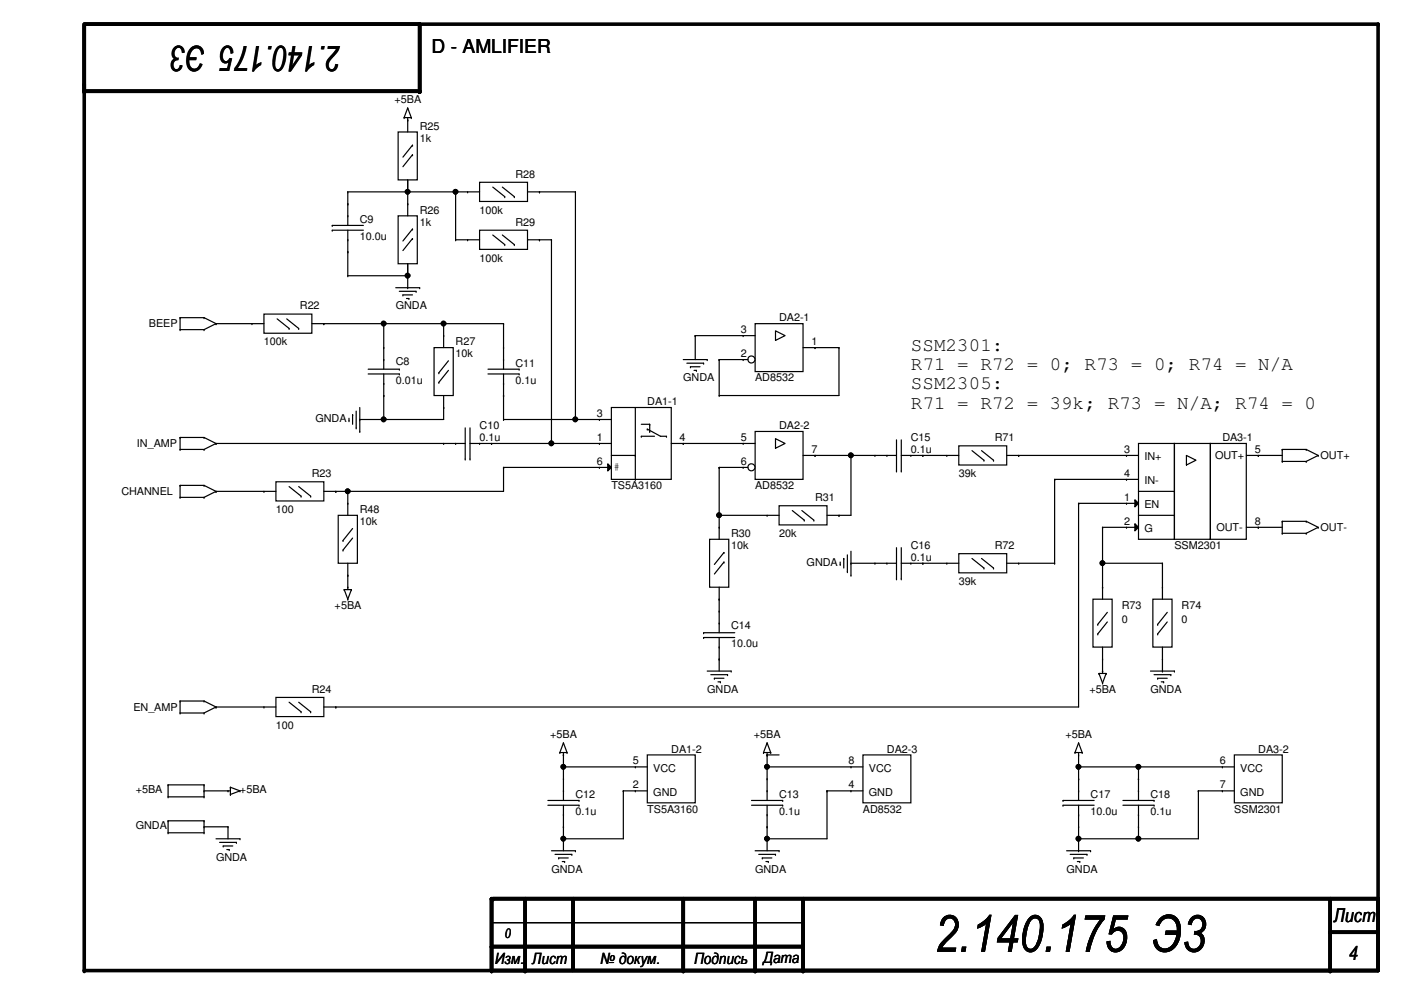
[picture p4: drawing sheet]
<svg xmlns="http://www.w3.org/2000/svg" width="297mm" height="210mm" viewBox="0 0 297 210" stroke-linecap="round" stroke-linejoin="round" font-family="sans-serif">
<path d="M17.9 5.1h274.3v200.7h-274.3v-200.4M89 5.1v14.2h-71.1M104.2 190.5v15.3M104.5 190.5h187.7M111.3 190.5v15.3M121.5 190.5v15M144.9 190.5v15.3M160.1 190.5v15.3M170.3 190.5v15.3M282 197.7h10.2M282 190.5v15.3M104.2 200.7h66.1" fill="none" stroke="#000" stroke-width=".76"/>
<g fill="#000">
<circle cx="17.9" cy="19.3" r=".38"/>
<circle cx="17.9" cy="17.8" r=".38"/>
<circle cx="89" cy="5.1" r=".38"/>
<circle cx="89" cy="19.3" r=".38"/>
<circle cx="292.2" cy="5.1" r=".38"/>
<circle cx="104.2" cy="190.5" r=".38"/>
<circle cx="104.5" cy="190.5" r=".38"/>
<circle cx="282" cy="197.7" r=".38"/>
<circle cx="292.2" cy="190.5" r=".38"/>
<circle cx="17.9" cy="205.8" r=".38"/>
<circle cx="104.2" cy="205.8" r=".38"/>
<circle cx="104.2" cy="200.7" r=".38"/>
<circle cx="111.3" cy="205.8" r=".38"/>
<circle cx="121.5" cy="205.5" r=".38"/>
<circle cx="144.9" cy="205.8" r=".38"/>
<circle cx="160.1" cy="205.8" r=".38"/>
<circle cx="170.3" cy="205.8" r=".38"/>
<circle cx="282" cy="205.8" r=".38"/>
</g>
<g fill="none" stroke="#000" stroke-width=".25">
<path d="M84.4 28h4.1v10.1h-4.1zM85.7 24.9h.1M85.7 24.9h1.5M86.4 25.4h.1M86.4 22.9h.1M86.4 24.9v3.1M86.4 38.1v2.6M86.4 22.9l-.7 2M86.4 22.9l.8 2M87.2 24.9h.1M87.5 32.8h.1M87.5 30.8h.1"/>
<path d="M87.5 32.8l-2.1 2.5M87.5 30.8l-2.1 2.5M86.4 40.7h.1M38.2 69.9h.1M38.2 67.4h.1M38.2 67.4v2.5M38.2 69.9h5.1M38.2 67.4h5.1M43.3 69.9h.1M43.3 67.4h.1M43.3 67.4l2.5 1.2M45.8 68.6h.1"/>
<path d="M45.8 68.6l-2.5 1.3M83.9 61h5.1M84.7 61.8h3.5M85.4 62.5h.1M85.4 62.5h2.1M86.2 63.3h.5M86.7 63.3h.1M88.2 61.8h.1M89 61h.1M92 73.7h4.1v10.2h-4.1zM93 79h.1M94.1 71.2h.1"/>
<path d="M94.1 71.2v2.5M95.1 76.5l-2.1 2.5M95.1 78.5l-2.1 2.6M103.5 78.3h6.6M103.5 79.3h6.6M106.8 76.2h.1M106.8 73.7h.1M106.8 73.7v4.6M106.8 79.3v4.6M110.1 78.3h.1M110.1 79.3h.1M144.9 76.2h5"/>
<path d="M145.6 77h3.6M146.4 77.8h.1M146.4 77.8h2M147.1 78.5h.6M147.7 78.5h.1M149.2 77h.1M149.9 76.2h.1M160.1 68.6h10.2v10.2h-10.2zM164.4 70.1l2.1 1.1-2.1 1zM38.2 95.3h.1M38.2 92.8h.1M38.2 95.3h5.1"/>
<path d="M38.2 92.8v2.5M38.2 92.8h5.1M43.3 95.3h.1M43.3 92.8h.1M43.3 92.8l2.5 1.2M45.8 94h.1M45.8 94l-2.5 1.3M74 89.2h.1M74 88.7v.5M74.8 87.9h.1M74.8 87.9v2.1M75.5 90.7h.1"/>
<path d="M75.5 87.2v3.5M76.3 91.5h.1M76.3 86.4v5.1M93 81.1h.1M94.1 94h.1M94.1 86.4h.1M94.1 94h4.5M94.1 83.9v2.5M96.6 94h.1M98.6 97.3h.1M98.6 90.7v6.6M99.6 97.3h.1"/>
<path d="M99.6 94h4.6M99.6 90.7v6.6M101.7 94h.1M104.2 94h.1M106.8 81.3h.1M106.8 83.9h.1M185.5 96.6h.1M185.5 96.6h4.6M188 96.6h.1M190.1 99.9h.1M190.1 93.3v6.6M191.1 99.9h.1"/>
<path d="M191.1 96.6h4.6M191.1 93.3v6.6M193.1 96.6h.1M195.7 96.6h.1M271.9 97.8h.1M271.9 95.3h.1M271.9 95.3h5M271.9 97.8h5M271.9 95.3v2.5M276.9 95.3h.1M276.9 97.8h.1M276.9 95.3l2.6 1.3"/>
<path d="M279.5 96.6h.1M279.5 96.6l-2.6 1.2M38.2 105.5h.1M38.2 102.9h.1M38.2 102.9v2.6M38.2 105.5h5.1M38.2 102.9h5.1M43.3 105.5h.1M43.3 102.9h.1M43.3 102.9l2.5 1.3M45.8 104.2h.1M45.8 104.2l-2.5 1.3"/>
<path d="M56 104.2h.1M56 104.2h2.5M58.5 102.2h10.2v4h-10.2zM61.3 103.2l2.5 2M63.3 103.2l2.6 2M63.8 105.2h.1M65.9 105.2h.1M68.7 104.2h2.5M71.2 104.2h.1M71.7 109.3h4.1v10.1h-4.1zM72.7 114.6h.1M72.7 116.6h.1"/>
<path d="M73.7 106.7h.1M73.7 106.7v2.6M73.7 119.4v2.6M74.8 112.1l-2.1 2.5M74.8 114.1l-2.1 2.5M150.4 114.3h4.1v10.2h-4.1zM152.5 111.8h.1M152.5 111.8v2.5M153.5 119.2h.1M153.5 117.1h.1M153.5 119.2l-2 2.5M153.5 117.1l-2 2.6"/>
<path d="M178.1 119.7h.1M178.1 119.2v.5M178.9 118.4h.1M178.9 118.4v2M179.7 117.6v3.6M180.4 116.9v5.1M185.5 119.4h.1M185.5 119.4h4.6M188 119.4h.1M190.1 116.1v6.6M191.1 116.1v6.6M191.1 119.4h4.6"/>
<path d="M193.1 119.4h.1M195.7 119.4h.1M200.7 119.4h.1M200.7 119.4h2.6M203.3 117.4h10.1v4.1h-10.1zM206.1 118.4l2.5 2M208.1 118.4l2.5 2M213.4 119.4h2.6M216 119.4h.1M271.9 113.1h.1M271.9 110.5h.1M271.9 110.5v2.6"/>
<path d="M271.9 110.5h5M271.9 113.1h5M276.9 110.5h.1M276.9 113.1h.1M276.9 110.5l2.6 1.3M279.5 111.8h.1M279.5 111.8l-2.6 1.3M73 125h.1M73 125h1.5M73 125l.7 2M73.7 124.5h.1M73.7 127h.1"/>
<path d="M73.7 122h.1M73.7 124.5v.5M74.5 125h.1M74.5 125l-.8 2M152.5 127h.1M152.5 124.5v2.5M179.7 121.2h.1M180.4 122h.1M190.1 122.7h.1M191.1 122.7h.1M208.6 120.4h.1M210.6 120.4h.1"/>
<path d="M231.7 127h4.1v10.2h-4.1zM232.7 132.4h.1M232.7 134.4h.1M233.8 124.5h.1M233.8 139.7h.1M233.8 124.5v2.5M233.8 137.2v2.5M234.8 129.8l-2.1 2.6M234.8 131.9l-2.1 2.5M38.2 151.2h.1M38.2 148.6h.1M38.2 148.6v2.6"/>
<path d="M38.2 151.2h5.1M38.2 148.6h5.1M43.3 151.2h.1M43.3 148.6h.1M43.3 148.6l2.5 1.3M45.8 149.9h.1M45.8 149.9l-2.5 1.3M56 149.9h.1M56 149.9h2.5M58.5 147.9h10.2v4h-10.2zM61.3 148.9l2.5 2M63.3 148.9l2.6 2"/>
<path d="M63.8 150.9h.1M65.9 150.9h.1M68.7 149.9h2.5M71.2 149.9h.1M118.7 159.6h.1M118.7 159.6h1.5M119.5 157.5h.1M119.5 159.6v.5M119.5 157.5l-.8 2.1M119.5 157.5l.7 2.1M120.2 159.6h.1M149.9 142.3h5.1"/>
<path d="M150.7 143h3.6M151.5 143.8h.1M151.5 143.8h2M152.2 144.6h.5M152.7 144.6h.1M154.3 143h.1M155 142.3h.1M161.9 159.6h.1M161.9 159.6h1.5M162.6 157.5h.1M162.6 159.6v.5M162.6 157.5l-.7 2.1"/>
<path d="M162.6 157.5l.8 2.1M163.4 159.6h.1M227.9 159.6h.1M227.9 159.6h1.5M228.7 157.5h.1M228.7 159.6v.5M228.7 157.5l-.8 2.1M228.7 157.5l.7 2.1M229.4 159.6h.1M233 142.8h.1M233 142.8h1.5M233 142.8l.8 2"/>
<path d="M233.8 142.3h.1M233.8 144.8h.1M233.8 142.3v.5M234.5 142.8h.1M234.5 142.8l-.7 2M243.9 142.3h5.1M244.7 143h3.5M245.4 143.8h.1M245.4 143.8h2.1M246.2 144.6h.5M246.7 144.6h.1M248.2 143h.1"/>
<path d="M249 142.3h.1M35.6 169h.1M35.6 166.4h.1M35.6 176.6h.1M35.6 174h.1M35.6 169h7.7M35.6 166.4v2.6M35.6 174v2.6M35.6 166.4h7.7M35.6 176.6h7.7M35.6 174h7.7M43.3 166.4h.1"/>
<path d="M43.3 169h.1M43.3 174h.1M43.3 176.6h.1M43.3 166.4v2.6M43.3 174v2.6M45.8 177.8h5.1M46.6 178.6h3.5M47.3 179.4h.1M47.3 179.4h2.1M48.3 167.7h.1M48.3 167.7h.5M48.8 166.9h.1"/>
<path d="M48.8 168.4h.1M48.8 166.9v1.5M48.8 166.9l2.1 .8M50.1 178.6h.1M50.9 167.7h.1M50.9 177.8h.1M50.9 167.7l-2.1 .7M119.5 160.1h.1M134.7 162.6h.1M134.7 167.7h.1M134.7 167.7h2.5M134.7 162.6h2.5"/>
<path d="M137.2 160.1h10.2v10.1h-10.2zM159.3 169.7h6.6M159.3 170.7h6.6M162.6 160.1h.1M162.6 167.7h.1M162.6 172.8h.1M162.6 175.3h.1M162.6 165.1h.1M162.6 165.1v4.6M162.6 170.7v4.6M165.9 169.7h.1M165.9 170.7h.1"/>
<path d="M228.7 160.1h.1M48.1 180.1h.5M48.6 180.1h.1M104.2 195.6h.1M104.2 191.3h.1M104.2 195.6h66.1M104.2 190.8v.5M116.9 180.4h5.1M117.7 181.1h3.5M118.4 181.9h.1M118.4 181.9h2.1M119.2 182.7h.5"/>
<path d="M119.7 182.7h.1M121.2 181.1h.1M122 180.4h.1M160.1 180.4h5.1M160.9 181.1h3.5M161.6 181.9h.1M161.6 181.9h2.1M162.4 182.7h.5M162.9 182.7h.1M164.4 181.1h.1M165.2 180.4h.1M226.1 180.4h5.1"/>
<path d="M226.9 181.1h3.6M227.7 181.9h.1M227.7 181.9h2M228.4 182.7h.5M228.9 182.7h.1M230.5 181.1h.1M231.2 180.4h.1"/>
</g>
<circle cx="159.3" cy="76.2" r=".75" fill="#fff"/>
<g fill="none" stroke="#000" stroke-width=".25">
<path d="M157.6 76.2h.1M157.6 71.2h.1M157.6 76.2h1M157.6 71.2h2.5M170.3 73.7h2.5M172.8 73.7h.1M160.1 91.5h10.2v10.1h-10.2zM164.4 93l2.1 1-2.1 1z"/>
<circle cx="159.3" cy="76.2" r=".75"/>
</g>
<circle cx="159.3" cy="99.1" r=".75" fill="#fff"/>
<g fill="none" stroke="#000" stroke-width=".25">
<path d="M86.4 38.1v7.7M101.7 38.7h10.1v4h-10.1zM104.5 39.7l2.5 2M106.5 39.7l2.5 2M70.4 48.8h.1M70.4 47.8h.1M70.4 48.8h6.6M70.4 47.8h6.6M73.7 50.8h.1M73.7 45.8h.1M73.7 43.2h.1M73.7 53.4h.1"/>
<path d="M73.7 40.7h.1M73.7 58.5h.1M73.7 40.7v7.1M73.7 48.8v9.7M73.7 40.7h28M73.7 58.5h12.7M84.4 45.8h4.1v10.1h-4.1zM86.4 58.5h.1M86.4 43.2h.1M86.4 40.7h.1M86.4 55.9v5.1M87.5 50.6h.1"/>
<path d="M87.5 48.6h.1M87.5 50.6l-2.1 2.5M87.5 48.6l-2.1 2.5M96.6 40.7h.1M96.6 50.8h.1M96.6 50.8h5.1M96.6 40.7v10.1M99.1 50.8h.1M99.1 40.7h.1M101.7 48.8h10.1v4.1h-10.1zM104.5 49.8l2.5 2.1M106.5 49.8l2.5 2.1"/>
<path d="M107 51.9h.1M107 41.7h.1M109 51.9h.1M109 41.7h.1M111.8 50.8h5.1M111.8 40.7h10.2M114.4 50.8h.1M114.4 40.7h.1M116.9 50.8h.1M116.9 50.8v43.2M122 40.7h.1M122 40.7v48.2"/>
<path d="M45.8 68.6h.1M45.8 68.6h10.2M53.4 68.6h.1M56 66.6h10.1v4.1h-10.1zM58.8 67.6l2.5 2M60.8 67.6l2.5 2M61.3 69.6h.1M63.3 69.6h.1M66.1 68.6h40.7M68.7 68.6h.1M78.1 78.3h6.6M78.1 79.3h6.6"/>
<path d="M81.4 76.2h.1M81.4 73.7h.1M81.4 68.6h.1M81.4 68.6v9.7M81.4 79.3v9.6M84.7 78.3h.1M84.7 79.3h.1M86.4 61h.1M94.1 68.6h.1M94.1 68.6v2.6M106.8 68.6h.1M106.8 68.6v5.1"/>
<path d="M147.4 71.2h.1M147.4 71.2v5M147.4 71.2h10.2M152.5 76.2h.1M152.5 76.2v7.7M152.5 76.2h5.1M172.8 73.7h.1M172.8 73.7h5.1M177.9 73.7h.1M177.9 73.7v10.2h-25.4M45.8 94h.1M45.8 94h48.3"/>
<path d="M76.3 88.9h.1M81.4 81.3h.1M81.4 83.9h.1M81.4 88.9h.1M94.1 86.4h.1M94.1 86.4v2.5h-17.8M104.2 94h.1M104.2 94h25.4M106.8 99.1h.1M106.8 88.9h.1M106.8 83.9h.1M106.8 99.1h22.8"/>
<path d="M106.8 99.1v5.1h-35.6M106.8 88.9h22.8M106.8 83.9v5M116.9 94h.1M122 88.9h.1M127.1 88.9h.1M127.1 94h.1M127.1 99.1h.1M128.9 98.3l.7 .8-.7 .8zM129.6 86.4h12.7v15.2h-12.7zM129.6 96.6h5.1M134.7 96.6h.1"/>
<path d="M134.7 86.4v15.2M136 92.5h.1M136 90h1.7M136 92.5h2.8M137.2 91h.1M137.2 91l2.8 1.5h1.3M137.7 90h.1M137.7 91.5h.1M137.7 90v1.5M141.3 92.5h.1M142.3 94h17.8M144.9 94h.1"/>
<path d="M152.5 99.1h.1M152.5 83.9h.1M152.5 99.1h6.1M152.5 99.1v12.7M157.6 99.1h.1M157.6 94h.1M170.3 96.6h15.2M172.8 96.6h.1M180.4 96.6h.1M180.4 96.6v12.7h-5.1M195.7 96.6h.1M195.7 96.6h7.6"/>
<path d="M200.7 96.6h.1M203.3 94.5h10.1v4.1h-10.1zM206.1 95.5l2.5 2.1M208.1 95.5l2.5 2.1M208.6 97.6h.1M210.6 97.6h.1M213.4 96.6h28M216 96.6h.1M238.8 96.6h.1M241.4 94h7.6v20.3h-7.6zM249 94h7.6v20.3h-7.6zM251.5 96.6l2.1 1-2.1 1z"/>
<path d="M256.6 94h7.6v20.3h-7.6zM264.2 96.6h7.7M266.8 96.6h.1M45.8 104.2h.1M45.8 104.2h10.2M71.2 104.2h.1M73.7 104.2h.1M73.7 104.2v2.5M134.7 101.6h.1M152.5 109.3h.1M152.5 109.3h12.7M162.6 109.3h.1"/>
<path d="M165.2 107.2h10.1v4.1h-10.1zM168 108.2l2.5 2.1M170 108.2l2.5 2.1M170.5 110.3h.1M172.5 110.3h.1M177.9 109.3h.1M180.4 119.4h.1M180.4 119.4h5.1M195.7 119.4h.1M195.7 119.4h5M216 119.4h7.6M223.6 101.6h.1"/>
<path d="M223.6 119.4h.1M223.6 101.6h17.8M223.6 101.6v17.8M228.7 106.7h.1M228.7 106.7h12.7M228.7 106.7v43.2h-157.5M233.8 111.8h.1M233.8 119.4h.1M233.8 111.8h7.6M233.8 119.4h12.7M233.8 111.8v12.7M238.8 101.6h.1"/>
<path d="M238.8 111.8h.1M238.8 106.7h.1M240.6 111l.8 .8-.8 .8zM240.6 106l.8 .7-.8 .8zM241.4 104.2h7.6M241.4 109.3h7.6M246.5 119.4h.1M246.5 119.4v7.6M249 104.2h.1M249 109.3h.1M264.2 111.8h7.7M266.8 111.8h.1"/>
<path d="M73.7 122h.1M73.7 122v2.5M149.2 135.2h.1M149.2 134.2h.1M149.2 135.2h6.6M149.2 134.2h6.6M152.5 137.2h.1M152.5 132.1h.1M152.5 129.6h.1M152.5 139.7h.1M152.5 127h.1M152.5 127v7.2"/>
<path d="M152.5 135.2v7.1M233.8 124.5h.1M233.8 139.7v2.6M244.4 127h4.1v10.2h-4.1zM245.4 132.4h.1M245.4 134.4h.1M246.5 124.5h.1M246.5 139.7h.1M246.5 137.2v5.1M247.5 129.8l-2.1 2.6M247.5 131.9l-2.1 2.5M45.8 149.9h.1"/>
<path d="M45.8 149.9h10.2M71.2 149.9h.1M233.8 142.3h.1M246.5 142.3h.1M43.3 167.7h.1M43.3 175.3h.1M43.3 167.7h5M43.3 175.3h5M48.3 175.3h.1M48.3 175.3v2.5M116.2 169.7h6.6M116.2 170.7h6.6"/>
<path d="M119.5 167.7h.1M119.5 172.8h.1M119.5 175.3h.1M119.5 165.1h.1M119.5 162.6h.1M119.5 177.8h.1M119.5 160.1h.1M119.5 162.6h15.2M119.5 160.1v9.6M119.5 170.7v9.7M122.8 169.7h.1M122.8 170.7h.1"/>
<path d="M132.2 167.7h.1M132.2 167.7h2.5M132.2 167.7v10.1h-12.7M162.6 162.6h.1M162.6 175.3h.1M162.6 177.8h.1M162.6 160.1h.1M162.6 162.6h20.4M162.6 160.1v5M162.6 175.3v5.1M162.6 160.1h2.6M175.3 167.7h.1"/>
<path d="M175.3 167.7h7.7M175.3 167.7v10.1h-12.7M180.4 162.6h.1M180.4 167.7h.1M183 160.1h10.1v10.1h-10.1zM225.4 170.7h.1M225.4 169.7h.1M225.4 169.7h6.6M225.4 170.7h6.6M228.7 172.8h.1M228.7 167.7h.1M228.7 165.1h.1"/>
<path d="M228.7 175.3h.1M228.7 162.6h.1M228.7 177.8h.1M228.7 160.1v9.6M228.7 170.7v9.7M228.7 162.6h33M238.1 169.7h6.6M238.1 170.7h6.6M241.4 167.7h.1M241.4 172.8h.1M241.4 175.3h.1M241.4 165.1h.1"/>
<path d="M241.4 162.6h.1M241.4 177.8h.1M241.4 162.6v7.1M241.4 170.7v7.1M244.7 169.7h.1M244.7 170.7h.1M254.1 167.7h.1M254.1 167.7h7.6M254.1 167.7v10.1h-25.4M259.2 162.6h.1M259.2 167.7h.1M261.7 160.1h10.2v10.1h-10.2z"/>
<path d="M228.7 180.4h.1"/>
<circle cx="86.4" cy="58.4" r=".49"/>
<circle cx="86.4" cy="40.7" r=".49"/>
<circle cx="96.6" cy="40.7" r=".49"/>
<circle cx="81.3" cy="68.6" r=".49"/>
<circle cx="94" cy="68.6" r=".49"/>
<circle cx="81.3" cy="88.9" r=".49"/>
<circle cx="116.9" cy="94" r=".49"/>
<circle cx="122" cy="88.9" r=".49"/>
<circle cx="159.3" cy="99.1" r=".75"/>
<circle cx="180.4" cy="96.5" r=".49"/>
<circle cx="73.7" cy="104.2" r=".49"/>
<circle cx="152.5" cy="109.2" r=".49"/>
<circle cx="233.7" cy="119.4" r=".49"/>
<circle cx="119.4" cy="162.6" r=".49"/>
<circle cx="119.4" cy="177.8" r=".49"/>
<circle cx="162.6" cy="177.8" r=".49"/>
<circle cx="162.6" cy="162.6" r=".49"/>
<circle cx="228.7" cy="162.6" r=".49"/>
<circle cx="228.7" cy="177.8" r=".49"/>
<circle cx="241.4" cy="177.8" r=".49"/>
<circle cx="241.4" cy="162.6" r=".49"/>
</g>
<g fill="#000">
<path d="M128.9 98.3l.7 .8-.7 .8zM240.6 111l.8 .8-.8 .8zM240.6 106l.8 .7-.8 .8z"/>
<circle cx="86.4" cy="58.4" r=".49"/>
<circle cx="86.4" cy="40.7" r=".49"/>
<circle cx="96.6" cy="40.7" r=".49"/>
<circle cx="81.3" cy="68.6" r=".49"/>
<circle cx="94" cy="68.6" r=".49"/>
<circle cx="81.3" cy="88.9" r=".49"/>
<circle cx="116.9" cy="94" r=".49"/>
<circle cx="122" cy="88.9" r=".49"/>
<circle cx="180.4" cy="96.5" r=".49"/>
<circle cx="73.7" cy="104.2" r=".49"/>
<circle cx="152.5" cy="109.2" r=".49"/>
<circle cx="233.7" cy="119.4" r=".49"/>
<circle cx="119.4" cy="162.6" r=".49"/>
<circle cx="119.4" cy="177.8" r=".49"/>
<circle cx="162.6" cy="177.8" r=".49"/>
<circle cx="162.6" cy="162.6" r=".49"/>
<circle cx="228.7" cy="162.6" r=".49"/>
<circle cx="228.7" cy="177.8" r=".49"/>
<circle cx="241.4" cy="177.8" r=".49"/>
<circle cx="241.4" cy="162.6" r=".49"/>
</g>
<text font-size="10.9" x="198.1" y="201.8">2.140.175 Э3</text>
<text font-size="7.4" x="72.4" y="9.8" transform="rotate(180 72.4 9.8)">2.140.175 Э3</text>
<g font-size="4.1">
<text x="91.5" y="11.3">D - AMLIFIER</text>
<text x="193.1" y="74.4">SSM2301:</text>
<text x="193.1" y="78.5">R71 = R72 = 0; R73 = 0; R74 = N/A</text>
<text x="193.1" y="82.5">SSM2305:</text>
<text x="193.1" y="86.6">R71 = R72 = 39k; R73 = N/A; R74 = 0</text>
<text x="282.8" y="195.6">Лист</text>
<text x="286" y="203.5">4</text>
</g>
<g font-size="3.3">
<text x="105" y="204.3">Изм. Лист</text>
<text x="127.3" y="204.3">№ докум.</text>
<text x="147.1" y="204.3">Подпись</text>
<text x="161.9" y="204.1">Дата</text>
</g>
<text font-size="2.8" x="107" y="199">0</text>
<g font-size="2.3">
<text x="83.6" y="21.9">+5BA</text>
<text x="89" y="27.5">R25</text>
<text x="89" y="30.1">1k</text>
<text x="109.3" y="37.7">R28</text>
<text x="76.3" y="47.3">C9</text>
<text x="89" y="45.3">R26</text>
<text x="89" y="47.8">1k</text>
<text x="101.7" y="45.3">100k</text>
<text x="109.3" y="47.8">R29</text>
<text x="76.3" y="50.9">10.0u</text>
<text x="101.7" y="55.5">100k</text>
<text x="63.6" y="65.6">R22</text>
<text x="83.9" y="65.6">GNDA</text>
<text x="31.6" y="69.4">BEEP</text>
<text x="157.1" y="70.6">3</text>
<text x="165.2" y="68.2">DA2-1</text>
<text x="56" y="73.2">100k</text>
<text x="83.9" y="77.3">C8</text>
<text x="96.6" y="73.2">R27</text>
<text x="96.6" y="75.8">10k</text>
<text x="109.3" y="77.8">C11</text>
<text x="157.1" y="75.7">2</text>
<text x="172" y="73.2">1</text>
<text x="83.9" y="81.4">0.01u</text>
<text x="109.3" y="81.4">0.1u</text>
<text x="144.9" y="80.9">GNDA</text>
<text x="160.1" y="80.9">AD8532</text>
<text x="66.9" y="89.5">GNDA</text>
<text x="126.6" y="88.4">3</text>
<text x="137.2" y="85.9">DA1-1</text>
<text x="29" y="94.8">IN_AMP</text>
<text x="101.7" y="91">C10</text>
<text x="101.7" y="93.6">0.1u</text>
<text x="126.6" y="93.5">1</text>
<text x="144.1" y="93.5">4</text>
<text x="157.1" y="93.5">5</text>
<text x="165.2" y="91">DA2-2</text>
<text x="193.1" y="93.6">C15</text>
<text x="210.9" y="93.6">R71</text>
<text x="259.2" y="93.6">DA3-1</text>
<text x="66.1" y="101.2">R23</text>
<text x="126.6" y="98.6">6</text>
<text x="130.1" y="99.7">#</text>
<text x="157.1" y="98.6">6</text>
<text x="172" y="96">7</text>
<text x="193.1" y="96.1">0.1u</text>
<text x="203.3" y="101.2">39k</text>
<text x="238.3" y="96">3</text>
<text x="238.3" y="101.1">4</text>
<text x="242.7" y="97.6">IN+</text>
<text x="257.6" y="97.4">OUT+</text>
<text x="266" y="96">5</text>
<text x="280" y="97.4">OUT+</text>
<text x="25.7" y="105">CHANNEL</text>
<text x="129.6" y="103.7">TS5A3160</text>
<text x="160.1" y="103.7">AD8532</text>
<text x="172.8" y="106.3">R31</text>
<text x="238.3" y="106.2">1</text>
<text x="242.7" y="102.7">IN-</text>
<text x="242.7" y="107.8">EN</text>
<text x="58.5" y="108.8">100</text>
<text x="76.3" y="108.8">R48</text>
<text x="76.3" y="111.3">10k</text>
<text x="155" y="113.9">R30</text>
<text x="165.2" y="113.9">20k</text>
<text x="238.3" y="111.3">2</text>
<text x="242.7" y="112.9">G</text>
<text x="257.9" y="112.6">OUT-</text>
<text x="266" y="111.3">8</text>
<text x="280" y="112.6">OUT-</text>
<text x="155" y="116.4">10k</text>
<text x="171" y="120">GNDA</text>
<text x="193.1" y="116.4">C16</text>
<text x="193.1" y="119">0.1u</text>
<text x="210.9" y="116.4">R72</text>
<text x="249" y="116.4">SSM2301</text>
<text x="203.3" y="124">39k</text>
<text x="70.9" y="129.1">+5BA</text>
<text x="237.8" y="129.1">R73</text>
<text x="250.5" y="129.1">R74</text>
<text x="155" y="133.4">C14</text>
<text x="155" y="137.2">10.0u</text>
<text x="237.8" y="132.2">0</text>
<text x="250.5" y="132.2">0</text>
<text x="66.1" y="146.9">R24</text>
<text x="149.9" y="146.9">GNDA</text>
<text x="231" y="146.9">+5BA</text>
<text x="243.9" y="146.9">GNDA</text>
<text x="28.3" y="150.7">EN_AMP</text>
<text x="58.5" y="154.5">100</text>
<text x="116.7" y="156.5">+5BA</text>
<text x="142.3" y="159.6">DA1-2</text>
<text x="159.8" y="156.5">+5BA</text>
<text x="188" y="159.6">DA2-3</text>
<text x="225.9" y="156.5">+5BA</text>
<text x="266.8" y="159.6">DA3-2</text>
<text x="134.2" y="162.1">5</text>
<text x="134.2" y="167.1">2</text>
<text x="138.5" y="163.7">VCC</text>
<text x="179.9" y="162.1">8</text>
<text x="179.9" y="167.1">4</text>
<text x="184.2" y="163.7">VCC</text>
<text x="258.7" y="162.1">6</text>
<text x="258.7" y="167.1">7</text>
<text x="263" y="163.7">VCC</text>
<text x="28.8" y="168.2">+5BA</text>
<text x="50.9" y="168.2">+5BA</text>
<text x="122" y="169.2">C12</text>
<text x="122" y="172.8">0.1u</text>
<text x="137.2" y="172.3">TS5A3160</text>
<text x="138.5" y="168.7">GND</text>
<text x="165.2" y="169.2">C13</text>
<text x="165.2" y="172.8">0.1u</text>
<text x="183" y="172.3">AD8532</text>
<text x="184.2" y="168.7">GND</text>
<text x="231.2" y="169.2">C17</text>
<text x="231.2" y="172.8">10.0u</text>
<text x="243.9" y="169.2">C18</text>
<text x="243.9" y="172.8">0.1u</text>
<text x="261.7" y="172.3">SSM2301</text>
<text x="263" y="168.7">GND</text>
<text x="28.8" y="175.9">GNDA</text>
<text x="45.8" y="182.5">GNDA</text>
<text x="116.9" y="185">GNDA</text>
<text x="160.1" y="185">GNDA</text>
<text x="226.1" y="185">GNDA</text>
</g>
</svg>
